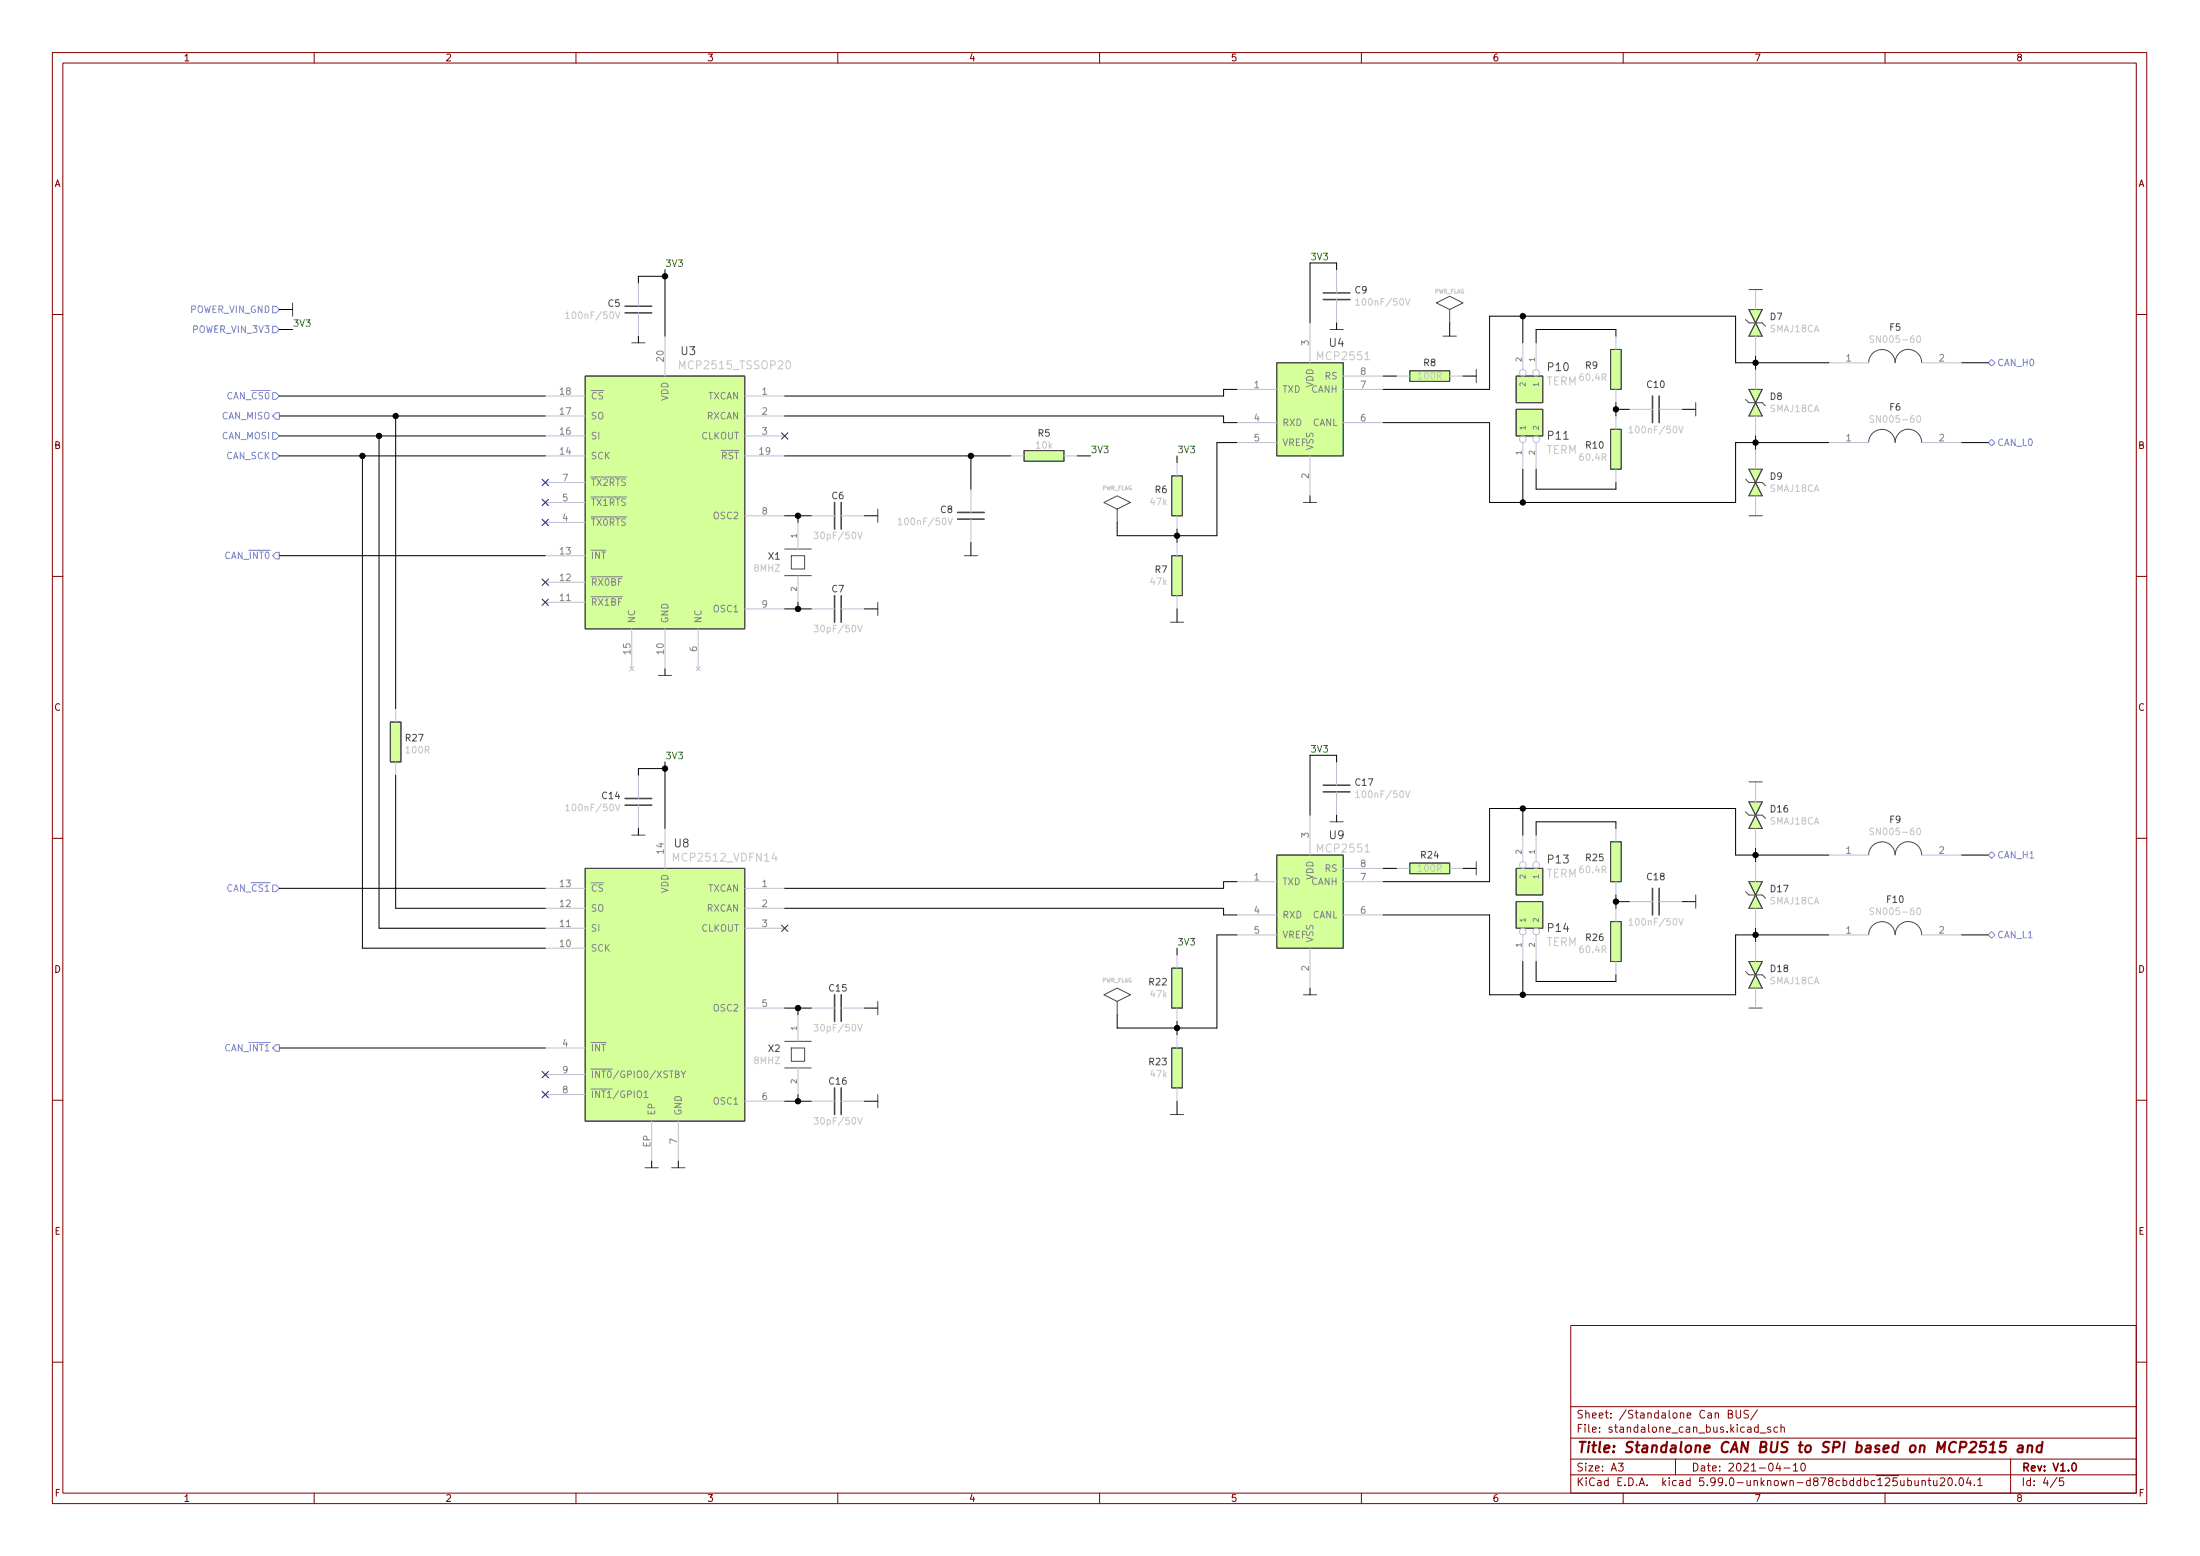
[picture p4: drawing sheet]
<svg xmlns="http://www.w3.org/2000/svg" width="420mm" height="297mm" viewBox="0 0 420 297" stroke-linecap="round" stroke-linejoin="round" font-family="sans-serif">
<g fill="none" stroke="#840000" stroke-width=".19">
<path d="M10 10h400v277h-400zM12 12h396v273h-396zM60 10v2M110 10v2M160 10v2M210 10v2M260 10v2M310 10v2M360 10v2M10 60h2M408 60h2M10 110h2"/>
<path d="M408 110h2M10 160h2M408 160h2M10 210h2M408 210h2M300 253h108v32h-108zM10 260h2M300 278.5h108M300 274.5h108M300 268.5h108M309.1 279.3h.9l-.5 .6 .4 .1v.7l-.2 .1-.6-.1M320 278.5v3"/>
<path d="M330.1 269.9h.6l.2-.3-.2-.3-.6-.1v1.5h.5l.3-.3a.39 .39 0 0 0-.3-.5M331.6 269.2v1.2l.3 .3 .4-.1 .1-.2v-1.2M333.9 269.3l-.5-.1-.3 .3 .1 .4 .6 .2v.5l-.2 .1-.5-.1M335.6 269.1l-1.2 2M335.8 272.5l-.4-.1-.3 .3 .1 .6h.6M335.8 271.9v1.5M336.1 273.6h1.2M338.1 272.5l-.3-.1-.2 .2v.2l.5 .2v.3h-.5M339.5 272.5l-.4-.1-.3 .3 .1 .6h.6M339.6 279.2l-.4 1.1h.9M339.9 279.8v1M340.1 272.6l.2-.2 .4 .1 .1 .9"/>
<path d="M340.1 271.9v1.5M342.5 279.7l.4-.4v1.5M344.1 279.4l.2-.1a.8 .8 0 0 1 .5 .8 .8 .8 0 0 1-.5 .7 .99 .99 0 0 1-.2-1.4zM384 278.5v6.5M408 260h2M60 285v2M110 285v2M160 285v2M210 285v2M260 285v2M300 281.5h108M310 285v2"/>
<path d="M340.7 280.2h1.2M342.5 280.8h.9M360 285v2M367.1 282.8l.2-.2 .3 .1 .1 .9M367.1 282.6v1M368.2 282.6h.6M368.4 282.1v1.3l.4 .2M369.3 282.6l.1 .9 .3 .1 .2-.1M369.9 282.6v1M370.6 282.3l.5-.2 .3 .2v.2l-.9 1.1h.9M372.1 282.3l.3-.2a.8 .8 0 0 1 .5 .8 .8 .8 0 0 1-.5 .7l-.3-.1-.1-.5zM373.5 283.5v.1"/>
<path d="M374.4 282.2l.1-.1a.8 .8 0 0 1 .5 .8 .8 .8 0 0 1-.5 .7 1 1 0 0 1-.1-1.4zM375.9 282l-.3 1.1h.9M376.3 282.6v1M377.1 283.5v.1M377.7 282.5l.4-.4v1.5M377.7 283.6h.9M392.9 282l-1.3 2M394.1 282.1h-.7l-.1 .7 .2-.1 .5 .1 .1 .2v.5l-.3 .1-.5-.1"/>
</g>
<path d="M395.9 279.4l.1-.1a.8 .8 0 0 1 .6 .8 .8 .8 0 0 1-.6 .7 1 1 0 0 1-.1-1.4z" fill="none" stroke="#840000" stroke-width=".3"/>
<path d="M379.3 275.2h-.9l-.2 1 .3-.2 .6 .1 .2 .3-.2 .7-.3 .1h-.5l-.3-.1M379.9 277.2h1.2M380.1 275.8l.6-.6-.2 2M383.1 275.2h-.9l-.2 1 .3-.2 .6 .1 .2 .3-.2 .7-.3 .1h-.5l-.2-.1M385.5 276h.8l-.1 1.2M386.3 276.4l-.7 .1a.4 .4 0 0 0-.3 .3 .4 .4 0 0 0 .2 .4l.7-.1M387.3 276.1a.49 .49 0 0 1 .9 .1l-.2 1M387.3 275.9l-.1 1.3M390 276a.66 .66 0 0 0-1 .3l-.1 .6 .2 .2h.7M390.1 275.2l-.3 2" fill="none" stroke="#840000" stroke-width=".4"/>
<g fill="none" stroke="#484848" stroke-width=".19">
<path d="M55.9 57.8v2.6M274.3 57.8l2.6-1.2 2.5 1.2-2.5 1.3zM276.9 59.1v2.5M334 59.1h2.5l-1.2 2.5zM334 55.3h2.5M111.8 71.8h30.4v48.3h-30.4zM120.6 65.4h2.6M243.8 69.3h12.7v17.7h-12.7zM254 62.9h2.5M269.2 70.8h7.7v2h-7.7zM275.6 64.2h2.5M281.9 70.5v2.6"/>
<path d="M289.6 71.8h5v5.1h-5zM289.6 78.1h5v5.1h-5zM307.6 66.7h2v7.6h-2zM323.8 76.9v2.5M333.4 61l.6 .6h2.5l.7 .7M333.4 76.2l.6 .7h2.5l.7 .6M334 74.3h2.5l-1.2 2.6zM335.3 61.6l1.2 2.6h-2.5zM335.3 76.9l1.2 2.5h-2.5zM359.4 66.7a2.54 2.54 0 0 1 2.5 2.6M359.4 66.7a2.54 2.54 0 0 0-2.5 2.6M361.9 69.2a2.53 2.53 0 0 1 2.6-2.5 2.53 2.53 0 0 1 2.5 2.6"/>
<path d="M167.6 97.2v2.5M195.6 86h7.6v2h-7.6zM210.8 95.9l2.6-1.2 2.5 1.2-2.5 1.3zM213.4 97.2v2.5M223.8 90.8h2v7.7h-2zM248.9 95.9h2.6M307.6 82h2v7.6h-2zM333.4 91.5l.6 .6h2.5l.7 .6M334 89.6h2.5l-1.2 2.5zM334 98.5h2.5M335.3 92.1l1.2 2.6h-2.5zM359.4 82a2.54 2.54 0 0 1 2.5 2.5"/>
<path d="M359.4 82a2.54 2.54 0 0 0-2.5 2.5M361.9 84.4a2.53 2.53 0 0 1 2.6-2.4 2.53 2.53 0 0 1 2.5 2.5M149.9 104.8h5M149.9 109.9h5M151.1 106.1h2.6v2.5h-2.6zM167.6 115v2.5M184.1 106.1h2.6M223.5 118.8h2.6M223.8 106.1h2v7.6h-2zM74.5 137.8h2.1v7.7h-2.1zM125.7 128.9h2.6M120.6 159.4h2.6"/>
<path d="M254 156.9h2.5M333.4 155l.6 .6h2.5l.7 .6M334 153.1h2.5l-1.2 2.5zM334 149.3h2.5M335.3 155.6l1.2 2.6h-2.5zM111.8 165.8h30.4v48.2h-30.4zM243.8 163.2h12.7v17.8h-12.7zM269.2 164.8h7.7v2h-7.7zM281.9 164.5v2.5M289.6 165.8h5v5.1h-5zM289.6 172.1h5v5.1h-5zM307.6 160.7h2v7.6h-2z"/>
<path d="M307.6 175.9h2v7.7h-2zM323.8 170.9v2.5M333.4 170.2l.6 .7h2.5l.7 .6M334 168.3h2.5l-1.2 2.6zM335.3 170.9l1.2 2.5h-2.5zM356.9 178.5a2.53 2.53 0 0 1 2.5-2.6 2.53 2.53 0 0 1 2.5 2.6M356.9 163.2a2.53 2.53 0 0 1 2.5-2.5 2.53 2.53 0 0 1 2.5 2.5M364.5 175.9a2.54 2.54 0 0 1 2.5 2.6M364.5 175.9a2.54 2.54 0 0 0-2.6 2.5M364.5 160.7a2.54 2.54 0 0 1 2.5 2.5M364.5 160.7a2.54 2.54 0 0 0-2.6 2.5M149.9 198.8h5"/>
<path d="M167.6 191.2v2.5M210.8 189.9l2.6-1.3 2.5 1.3-2.5 1.3zM213.4 191.2v2.5M223.8 184.8h2v7.6h-2zM248.9 189.9h2.6M333.4 185.5l.6 .6h2.5l.7 .6M334 183.6h2.5l-1.2 2.5zM334 192.4h2.5M335.3 186.1l1.2 2.5h-2.5zM149.9 203.9h5M151.1 200.1h2.6v2.5h-2.6zM167.6 209v2.5"/>
<path d="M223.5 212.8h2.6M223.8 200.1h2v7.6h-2zM123.2 222.9h2.5M128.3 222.9h2.5"/>
</g>
<g fill="none" stroke="#babcdd" stroke-width=".19">
<path d="M121.9 54v4.5M121.9 59.7v4.5M255.3 51.5v4.4M255.3 57.2v4.4M335.3 55.3v3.8M104.1 75.6h7.7M104.1 79.4h7.7M127 64.2v7.6M142.2 75.6h7.7M142.2 79.4h7.7M236.2 74.3h7.6M250.2 61.6v7.7"/>
<path d="M256.5 74.3h7.7M256.5 71.8h7.7M266.7 71.8h2.5M276.9 61.6h.1M276.9 71.8h2.5M290.8 65.4v5.1M293.4 65.4v5.1M308.6 64.2v2.5M308.6 74.3v2.6M308.6 79.4v2.6M311.1 78.1h4.5M316.8 78.1h4.5"/>
<path d="M335.3 64.2v3.8M335.3 70.5v3.8M335.3 79.4v3.8M349.2 69.3h7.7M367 69.3h7.6M104.1 87h7.7M104.1 83.2h7.7M104.1 99.7h7.7M104.1 95.9h7.7M104.1 92.1h7.7M142.2 87h7.7M142.2 83.2h7.7"/>
<path d="M142.2 98.5h7.7M152.4 99.7v5.1M154.9 98.5h4.5M160.6 98.5h4.5M185.4 93.4v4.5M185.4 99.1v4.4M193 87h2.6M203.2 87h2.5M213.4 99.7h.1M224.8 88.3v2.5M224.8 98.5v2.5M236.2 80.7h7.6"/>
<path d="M236.2 84.5h7.6M250.2 87v7.7M256.5 80.7h7.7M290.8 84.5v5.1M293.4 84.5v5.1M308.6 89.6v2.5M335.3 85.8v3.8M335.3 94.7v3.8M349.2 84.5h7.7M367 84.5h7.6M104.1 115h7.7M104.1 111.2h7.7"/>
<path d="M104.1 106.1h7.7M142.2 116.2h7.7M152.4 109.9v5.1M154.9 116.2h4.5M160.6 116.2h4.5M224.8 103.5v2.6M224.8 113.7v2.5M75.6 135.3v2.5M120.3 127.3l.7 .8M120.6 120.1v7.6M121 127.3l-.7 .8M127 120.1v7.6"/>
<path d="M133 127.3l.7 .8M133.3 120.1v7.6M133.7 127.3l-.7 .8M75.6 145.5v2.5M121.9 148v4.5M121.9 153.7v4.5M127 158.2v7.6M250.2 155.6v7.6M255.3 145.5v4.4M255.3 151.1v4.5M290.8 159.4v5.1M293.4 159.4v5.1"/>
<path d="M308.6 158.2v2.5M335.3 149.3v3.8M335.3 158.2v3.8M104.1 169.6h7.7M104.1 177.2h7.7M104.1 173.4h7.7M142.2 169.6h7.7M142.2 177.2h7.7M142.2 173.4h7.7M236.2 178.5h7.6M236.2 168.3h7.6M236.2 174.7h7.6"/>
<path d="M256.5 168.3h7.7M256.5 174.7h7.7M256.5 165.8h7.7M266.7 165.8h2.5M276.9 165.8h2.5M290.8 178.5v5.1M293.4 178.5v5.1M308.6 168.3v2.6M308.6 173.4v2.5M311.1 172.1h4.5M316.8 172.1h4.5M335.3 164.5v3.8"/>
<path d="M335.3 173.4v3.8M335.3 179.7v3.9M349.2 178.5h7.7M349.2 163.2h7.7M367 178.5h7.6M367 163.2h7.6M104.1 181h7.7M142.2 192.4h7.7M152.4 193.7v5.1M154.9 192.4h4.5M160.6 192.4h4.5M213.4 193.7h.1"/>
<path d="M224.8 182.3v2.5M224.8 192.4v2.6M224.8 197.5v2.6M250.2 181v7.6M308.6 183.6v2.5M335.3 188.6v3.8M104.1 200.1h7.7M104.1 209h7.7M104.1 205.1h7.7M124.5 214v7.7M129.5 214v7.7M142.2 210.2h7.7"/>
<path d="M152.4 203.9v5.1M154.9 210.2h4.5M160.6 210.2h4.5M224.8 207.7v2.5"/>
<circle cx="290.8" cy="71.2" r=".63"/>
<circle cx="293.4" cy="71.2" r=".63"/>
<circle cx="290.8" cy="83.9" r=".63"/>
<circle cx="293.4" cy="83.9" r=".63"/>
<circle cx="290.8" cy="165.1" r=".63"/>
<circle cx="290.8" cy="177.8" r=".63"/>
<circle cx="293.4" cy="165.1" r=".63"/>
<circle cx="293.4" cy="177.8" r=".63"/>
</g>
<g fill="#d4ff99" stroke="#d4ff99" stroke-width=".19">
<path d="M289.6 165.8h5v5.1h-5z"/>
<path d="M74.5 137.8h2.1v7.7h-2.1z"/>
<path d="M243.8 69.3h12.7v17.7h-12.7z"/>
<path d="M195.6 86h7.6v2h-7.6z"/>
<path d="M223.8 106.1h2v7.6h-2z"/>
<path d="M223.8 90.8h2v7.7h-2z"/>
<path d="M111.8 71.8h30.4v48.3h-30.4z"/>
<path d="M223.8 184.8h2v7.6h-2z"/>
<path d="M307.6 160.7h2v7.6h-2z"/>
<path d="M334 59.1h2.5l-1.2 2.5z"/>
<path d="M335.3 61.6l1.2 2.6h-2.5z"/>
<path d="M334 89.6h2.5l-1.2 2.5z"/>
<path d="M335.3 92.1l1.2 2.6h-2.5z"/>
<path d="M334 74.3h2.5l-1.2 2.6z"/>
<path d="M335.3 76.9l1.2 2.5h-2.5z"/>
<path d="M289.6 71.8h5v5.1h-5z"/>
<path d="M269.2 70.8h7.7v2h-7.7z"/>
<path d="M111.8 165.8h30.4v48.2h-30.4z"/>
<path d="M223.8 200.1h2v7.6h-2z"/>
<path d="M289.6 78.1h5v5.1h-5z"/>
<path d="M289.6 172.1h5v5.1h-5z"/>
<path d="M307.6 66.7h2v7.6h-2z"/>
<path d="M307.6 82h2v7.6h-2z"/>
<path d="M334 168.3h2.5l-1.2 2.6z"/>
<path d="M335.3 170.9l1.2 2.5h-2.5z"/>
<path d="M307.6 175.9h2v7.7h-2z"/>
<path d="M334 153.1h2.5l-1.2 2.5z"/>
<path d="M335.3 155.6l1.2 2.6h-2.5z"/>
<path d="M243.8 163.2h12.7v17.8h-12.7z"/>
<path d="M334 183.6h2.5l-1.2 2.5z"/>
<path d="M335.3 186.1l1.2 2.5h-2.5z"/>
<path d="M269.2 164.8h7.7v2h-7.7z"/>
</g>
<g fill="none" stroke="#484848" stroke-width=".3">
<path d="M119.4 59.7h5.1M119.4 58.5h5.1M252.7 57.2h5.1M252.7 55.9h5.1M315.6 75.6v5.1M316.9 75.6v5.1M159.4 95.9v5.1M160.7 95.9v5.1M182.9 99.1h5.1M182.9 97.8h5.1M159.4 113.7v5.1M160.7 113.7v5.1"/>
<path d="M119.4 153.7h5.1M119.4 152.4h5.1M252.7 151.2h5.1M252.7 149.9h5.1M315.6 169.6v5.1M316.9 169.6v5.1M159.4 189.9v5.1M160.7 189.9v5.1M159.4 207.7v5.1M160.7 207.7v5.1"/>
</g>
<g fill="none" stroke="#c2c2c2" stroke-width=".19">
<path d="M108.1 59.9l.3-.4v1.3M117.5 59.5l.5 1.3 .4-1.3M258.9 57.4l.4-.4v1.3M258.9 58.3h.7M268.4 57l.4 1.3 .5-1.3M108.1 60.8h.7M357.8 79.4h-.4l-.2 .1v.3l.5 .3 .1 .3-.2 .2h-.5M357.8 64.2l-.4-.1-.2 .1v.4l.5 .2 .1 .3-.2 .3-.5-.1M366.2 79.4h.2a.68 .68 0 0 1 .4 .6 .68 .68 0 0 1-.4 .6 .85 .85 0 0 1-.2-1.2zM366.2 64.2l.2-.1a.68 .68 0 0 1 .4 .6 .68 .68 0 0 1-.4 .7 .85 .85 0 0 1-.2-1.2zM171.6 99.3l.3-.4v1.3M181 98.9l.5 1.3 .4-1.3"/>
<path d="M311.1 81.7l.4-.3v1.2M311.1 82.6h.7M320.6 81.4l.4 1.2 .5-1.2M155.5 101.6h.7l-.4 .5 .4 .1v.5l-.2 .1-.5-.1M155.5 119.4h.7l-.4 .4 .4 .2v.5l-.2 .1-.5-.1M163.8 101.6l.4 1.2 .4-1.2M163.8 119.4l.4 1.2 .4-1.2M171.6 100.2h.7M108.1 153.9l.3-.4v1.3M108.1 154.8h.7M117.5 153.5l.5 1.3 .4-1.3M258.9 151.3l.4-.3v1.2"/>
<path d="M258.9 152.2h.7M268.4 151l.4 1.2 .5-1.2M357.8 158.2l-.4-.1-.2 .1v.4l.5 .2 .1 .3-.2 .3-.5-.1M366.2 158.2l.2-.1a.68 .68 0 0 1 .4 .6 .68 .68 0 0 1-.4 .7 .85 .85 0 0 1-.2-1.2zM311.1 175.7l.4-.4v1.3M311.1 176.6h.7M320.6 175.3l.4 1.3 .5-1.3M357.8 173.4l-.4-.1-.2 .2v.3l.5 .3 .1 .3-.2 .2-.5-.1M366.2 173.4l.2-.1a.68 .68 0 0 1 .4 .7 .68 .68 0 0 1-.4 .6 .85 .85 0 0 1-.2-1.2zM155.5 195.6h.7l-.4 .4 .4 .2v.5l-.2 .1-.5-.1M163.8 195.6l.4 1.2 .4-1.2M155.5 213.3h.7l-.4 .5 .4 .1v.6l-.2 .1-.5-.1"/>
<path d="M163.8 213.3l.4 1.3 .4-1.3"/>
</g>
<path d="M52.1 58.5h.6l.6 .6-.6 .6h-.6zM52.1 62.3h.6l.6 .6-.6 .6h-.6zM52.7 78.8h.6v1.2h-.6l-.6-.6zM379.7 69.3l.7-.7 .6 .7-.6 .6zM52.1 82.6h.6l.6 .6-.6 .7h-.6zM52.1 86.4h.6l.6 .6-.6 .7h-.6zM379.7 84.5l.7-.6 .6 .6-.6 .6zM379.7 163.2l.7-.6 .6 .6-.6 .7zM380.4 177.8l.6 .7-.6 .6-.7-.6z" fill="none" stroke="#6e82ff" stroke-width=".19"/>
<g fill="none" stroke="#000" stroke-width=".19">
<path d="M53.3 59.1h2.6M127 52.7h-5.1v1.3M127 51.5v12.7M255.3 51.5v-1.3h-5.1v11.4M53.3 79.4h50.8M53.3 62.9h2.6M53.3 75.6h50.8M75.6 79.4v55.9M121.9 64.2v1.2M149.9 79.4h83.8v1.3h2.5M236.2 74.3h-2.5v1.3h-83.8M255.3 61.6v1.3"/>
<path d="M264.2 71.8h2.5M276.9 61.6v2.6M279.4 71.8h2.5M290.8 60.4v5M308.6 64.2v-1.3h-15.2v2.5M308.6 76.9v2.5M308.6 78.1h2.5M321.3 78.1h2.5M335.3 68v2.5M349.2 69.3h-17.7v-8.9h-47v13.9h-20.3M374.6 69.3h5.1M53.3 83.2h50.8"/>
<path d="M53.3 87h50.8M69.2 87v94h34.9M72.4 83.2v94h31.7M149.9 87h43.1M149.9 98.5h5M152.4 98.5v1.2M165.1 98.5h2.5M185.4 87v6.4M205.7 87h2.6M224.8 87v1.3M236.2 84.5h-3.8v17.8h-19v-2.6M250.2 94.7v1.2"/>
<path d="M264.2 80.7h20.3v15.2h47v-11.4h17.7M290.8 89.6v6.3M293.4 89.6v3.8h15.2v-1.3M335.3 83.2v2.6M374.6 84.5h5.1M53.3 106.1h50.8M149.9 116.2h5M152.4 115v1.2M165.1 116.2h2.5M185.4 103.5v2.6M224.8 101v2.5M224.8 116.2v2.6"/>
<path d="M127 127.7v1.2M75.6 148v25.4h28.5M121.9 158.2v1.2M127 146.7h-5.1v1.3M127 145.5v12.7M255.3 145.5v-1.3h-5.1v11.4M255.3 155.6v1.3M290.8 154.3v5.1M308.6 158.2v-1.3h-15.2v2.5M53.3 169.6h50.8M149.9 173.4h83.8v1.3h2.5M236.2 168.3h-2.5v1.3h-83.8"/>
<path d="M236.2 178.5h-3.8v17.8h-19v-2.6M264.2 165.8h2.5M264.2 174.7h20.3v15.2h47v-11.4h17.7M279.4 165.8h2.5M308.6 172.1h2.5M308.6 170.9v2.5M321.3 172.1h2.5M335.3 162v2.5M335.3 177.2v2.5M349.2 163.2h-17.7v-8.9h-47v14h-20.3M374.6 178.5h5.1M374.6 163.2h5.1"/>
<path d="M149.9 192.4h5M152.4 192.4v1.3M165.1 192.4h2.5M224.8 181v1.3M224.8 195v2.5M250.2 188.6v1.3M290.8 183.6v6.3M293.4 183.6v3.8h15.2v-1.3M53.3 200.1h50.8M149.9 210.2h5M152.4 209v1.2M165.1 210.2h2.5"/>
<path d="M224.8 210.2v2.6M124.5 221.7v1.2M129.5 221.7v1.2"/>
</g>
<g fill="none" stroke="#000084" stroke-width=".19">
<path d="M103.5 99.1l1.2 1.2M103.5 95.3l1.2 1.2M103.5 91.5l1.2 1.2M104.7 99.1l-1.2 1.2M104.7 95.3l-1.2 1.2M104.7 91.5l-1.2 1.2M149.3 82.6l1.2 1.2M150.5 82.6l-1.2 1.2M103.5 110.6l1.2 1.2M103.5 114.4l1.2 1.2M104.7 110.6l-1.2 1.2M104.7 114.4l-1.2 1.2"/>
<path d="M149.3 176.6l1.2 1.2M150.5 176.6l-1.2 1.2M103.5 204.5l1.2 1.3M103.5 208.3l1.2 1.3M104.7 204.5l-1.2 1.3M104.7 208.3l-1.2 1.3"/>
</g>
<g fill="#000" stroke="#000" stroke-width=".19">
<circle cx="127" cy="52.7" r=".51"/>
<circle cx="75.6" cy="79.4" r=".51"/>
<circle cx="290.8" cy="60.4" r=".51"/>
<circle cx="308.6" cy="78.1" r=".51"/>
<circle cx="335.3" cy="69.3" r=".51"/>
<circle cx="69.2" cy="87" r=".51"/>
<circle cx="72.4" cy="83.2" r=".51"/>
<circle cx="152.4" cy="98.5" r=".51"/>
<circle cx="185.4" cy="87" r=".51"/>
<circle cx="290.8" cy="95.9" r=".51"/>
<circle cx="335.3" cy="84.5" r=".51"/>
<circle cx="152.4" cy="116.2" r=".51"/>
<circle cx="224.8" cy="102.3" r=".51"/>
<circle cx="127" cy="146.7" r=".51"/>
<circle cx="290.8" cy="154.3" r=".51"/>
<circle cx="308.6" cy="172.1" r=".51"/>
<circle cx="335.3" cy="178.5" r=".51"/>
<circle cx="335.3" cy="163.2" r=".51"/>
<circle cx="152.4" cy="192.4" r=".51"/>
<circle cx="224.8" cy="196.3" r=".51"/>
<circle cx="290.8" cy="189.9" r=".51"/>
<circle cx="152.4" cy="210.2" r=".51"/>
</g>
<text font-size="2.8" fill="#840000" x="301" y="277.3">Title: Standalone CAN BUS to SPI based on MCP2515 and</text>
<g font-size="2.1" fill="#454750">
<text x="130.1" y="67.8">U3</text>
<text x="253.9" y="66.2">U4</text>
<text x="295.7" y="70.8">P10</text>
<text x="295.7" y="83.9">P11</text>
<text x="128.8" y="161.8">U8</text>
<text x="253.9" y="160.2">U9</text>
<text x="295.7" y="164.8">P13</text>
<text x="295.7" y="177.9">P14</text>
</g>
<g font-size="2.1" fill="#c2c2c2">
<text x="130.2" y="70.5">MCP2515_TSSOP20</text>
<text x="251.8" y="68.7">MCP2551</text>
<text x="295.3" y="73.5">TERM</text>
<text x="295.3" y="86.6">TERM</text>
<text x="129.1" y="164.5">MCP2512_VDFN14</text>
<text x="251.8" y="162.7">MCP2551</text>
<text x="295.3" y="167.5">TERM</text>
<text x="295.3" y="180.6">TERM</text>
</g>
<g font-size="2.1" fill="#840000">
<text x="301" y="273.5">File: standalone_can_bus.kicad_sch</text>
<text x="301" y="270.8">Sheet: /Standalone Can BUS/</text>
<text x="301" y="280.9">Size: A3</text>
<text x="323" y="280.9">Date: 2021-04-10</text>
<text x="386" y="280.9">Rev: V1.0</text>
<text x="301" y="283.7">KiCad E.D.A. kicad 5.99.0-unknown-d878cbddbc~125~ubuntu20.04.1</text>
<text x="386" y="283.7">Id: 4/5</text>
</g>
<g font-size="1.8" fill="#840000">
<text x="35" y="11.7">1</text>
<text x="85" y="11.7">2</text>
<text x="135" y="11.7">3</text>
<text x="185" y="11.7">4</text>
<text x="235" y="11.7">5</text>
<text x="285" y="11.7">6</text>
<text x="335" y="11.7">7</text>
<text x="385" y="11.7">8</text>
<text x="10.3" y="35.7">A</text>
<text x="408.3" y="35.7">A</text>
<text x="10.3" y="85.7">B</text>
<text x="408.3" y="85.7">B</text>
<text x="10.3" y="135.7">C</text>
<text x="408.3" y="135.7">C</text>
<text x="10.3" y="185.7">D</text>
<text x="408.3" y="185.7">D</text>
<text x="10.4" y="235.7">E</text>
<text x="408.4" y="235.7">E</text>
<text x="10.4" y="285.7">F</text>
<text x="35" y="286.7">1</text>
<text x="85" y="286.7">2</text>
<text x="135" y="286.7">3</text>
<text x="185" y="286.7">4</text>
<text x="235" y="286.7">5</text>
<text x="285" y="286.7">6</text>
<text x="335" y="286.7">7</text>
<text x="385" y="286.7">8</text>
<text x="408.4" y="285.7">F</text>
</g>
<g font-size="1.8" fill="#00c200">
<text x="127" y="50.9">3V3</text>
<text x="250.2" y="49.7">3V3</text>
<text x="55.9" y="62.4">3V3</text>
<text x="208.3" y="86.5">3V3</text>
<text x="224.8" y="86.5">3V3</text>
<text x="250.2" y="143.6">3V3</text>
<text x="127" y="144.9">3V3</text>
<text x="224.8" y="180.5">3V3</text>
</g>
<g font-size="1.8" fill="#6e82ff">
<text x="36.2" y="59.7">POWER_VIN_GND</text>
<text x="36.9" y="63.5">POWER_VIN_3V3</text>
<text x="381.4" y="69.9">CAN_H0</text>
<text x="43.4" y="76.2">CAN_~CS0~</text>
<text x="42.4" y="83.9">CAN_MOSI</text>
<text x="42.4" y="80">CAN_MISO</text>
<text x="43.1" y="87.7">CAN_SCK</text>
<text x="381.4" y="85.1">CAN_L0</text>
<text x="43" y="106.7">CAN_~INT0~</text>
<text x="381.4" y="163.9">CAN_H1</text>
<text x="43.4" y="170.2">CAN_~CS1~</text>
<text x="381.4" y="179.1">CAN_L1</text>
<text x="43" y="200.7">CAN_~INT1~</text>
</g>
<g font-size="1.8" fill="#454750">
<text x="116.1" y="58.6">C5</text>
<text x="258.8" y="56">C9</text>
<text x="338.1" y="61.1">D7</text>
<text x="360.9" y="63.1">F5</text>
<text x="271.9" y="69.9">R8</text>
<text x="302.8" y="70.4">R9</text>
<text x="314.6" y="74">C10</text>
<text x="338.1" y="76.3">D8</text>
<text x="198.3" y="83.3">R5</text>
<text x="360.9" y="78.4">F6</text>
<text x="302.9" y="85.6">R10</text>
<text x="158.9" y="95.3">C6</text>
<text x="220.6" y="94.1">R6</text>
<text x="338.1" y="91.6">D9</text>
<text x="179.6" y="97.9">C8</text>
<text x="146.8" y="106.8">X1</text>
<text x="158.9" y="113.1">C7</text>
<text x="220.6" y="109.4">R7</text>
<text x="77.5" y="141.5">R27</text>
<text x="258.9" y="150">C17</text>
<text x="115" y="152.5">C14</text>
<text x="338.2" y="155.1">D16</text>
<text x="360.9" y="157.1">F9</text>
<text x="271.4" y="163.9">R24</text>
<text x="302.9" y="164.4">R25</text>
<text x="314.6" y="168">C18</text>
<text x="338.2" y="170.3">D17</text>
<text x="360.4" y="172.4">F10</text>
<text x="302.9" y="179.6">R26</text>
<text x="338.2" y="185.6">D18</text>
<text x="158.4" y="189.3">C15</text>
<text x="219.5" y="188.1">R22</text>
<text x="146.8" y="200.8">X2</text>
<text x="219.5" y="203.3">R23</text>
<text x="158.4" y="207">C16</text>
</g>
<g font-size="1.8" fill="#c2c2c2">
<text x="259.7" y="58.3">100nF/50V</text>
<text x="108.8" y="60.9">100nF/50V</text>
<text x="338" y="63.4">SMAJ18CA</text>
<text x="358" y="65.4">SN005-60</text>
<text x="270.9" y="72.4">100R</text>
<text x="301.8" y="72.7">60.4R</text>
<text x="311.9" y="82.7">100nF/50V</text>
<text x="338" y="78.6">SMAJ18CA</text>
<text x="358" y="80.7">SN005-60</text>
<text x="197.9" y="85.6">10k</text>
<text x="301.8" y="87.9">60.4R</text>
<text x="338" y="93.9">SMAJ18CA</text>
<text x="172.3" y="100.2">100nF/50V</text>
<text x="219.8" y="96.4">47k</text>
<text x="156.1" y="102.9">30pF/50V</text>
<text x="144.1" y="109.1">8MHZ</text>
<text x="219.8" y="111.7">47k</text>
<text x="156.1" y="120.7">30pF/50V</text>
<text x="77.6" y="143.8">100R</text>
<text x="108.8" y="154.8">100nF/50V</text>
<text x="259.7" y="152.3">100nF/50V</text>
<text x="338" y="157.4">SMAJ18CA</text>
<text x="358" y="159.4">SN005-60</text>
<text x="270.9" y="166.4">100R</text>
<text x="301.8" y="166.7">60.4R</text>
<text x="338" y="172.6">SMAJ18CA</text>
<text x="311.9" y="176.7">100nF/50V</text>
<text x="358" y="174.7">SN005-60</text>
<text x="301.8" y="181.9">60.4R</text>
<text x="219.8" y="190.4">47k</text>
<text x="338" y="187.9">SMAJ18CA</text>
<text x="156.1" y="196.9">30pF/50V</text>
<text x="144.1" y="203.1">8MHZ</text>
<text x="219.8" y="205.6">47k</text>
<text x="156.1" y="214.7">30pF/50V</text>
</g>
<g font-size="1.8" fill="#848484">
<text x="249.9" y="65.9" transform="rotate(-90 249.9 65.9)">3</text>
<text x="126.7" y="69" transform="rotate(-90 126.7 69)">20</text>
<text x="259.9" y="71.5">8</text>
<text x="352.6" y="69">1</text>
<text x="370.3" y="69">2</text>
<text x="107" y="75.3">18</text>
<text x="112.8" y="76.2">~CS</text>
<text x="127.6" y="76.5" transform="rotate(-90 127.6 76.5)">VDD</text>
<text x="135.1" y="76.2">TXCAN</text>
<text x="145.6" y="75.3">1</text>
<text x="239.5" y="74.1">1</text>
<text x="244.9" y="75">TXD</text>
<text x="250.4" y="75">CANH</text>
<text x="250.8" y="74" transform="rotate(-90 250.8 74)">VDD</text>
<text x="253.1" y="72.4">RS</text>
<text x="259.9" y="74.1">7</text>
<text x="107" y="83">16</text>
<text x="107" y="79.2">17</text>
<text x="112.8" y="83.9">SI</text>
<text x="112.8" y="80">SO</text>
<text x="133.9" y="83.9">CLKOUT</text>
<text x="134.9" y="80">RXCAN</text>
<text x="145.6" y="79.2">2</text>
<text x="145.6" y="83">3</text>
<text x="239.5" y="80.4">4</text>
<text x="244.9" y="81.3">RXD</text>
<text x="250.6" y="81.3">CANL</text>
<text x="259.9" y="80.4">6</text>
<text x="107" y="86.8">14</text>
<text x="112.8" y="87.7">SCK</text>
<text x="137.7" y="87.7">~RST</text>
<text x="145.1" y="86.8">19</text>
<text x="239.5" y="84.2">5</text>
<text x="244.9" y="85.1">VREF</text>
<text x="250.8" y="86" transform="rotate(-90 250.8 86)">VSS</text>
<text x="352.6" y="84.2">1</text>
<text x="370.3" y="84.2">2</text>
<text x="107.5" y="95.7">5</text>
<text x="107.5" y="91.9">7</text>
<text x="112.8" y="92.7">~TX2RTS</text>
<text x="249.9" y="91.3" transform="rotate(-90 249.9 91.3)">2</text>
<text x="107.5" y="99.5">4</text>
<text x="112.8" y="100.4">~TX0RTS</text>
<text x="112.8" y="96.6">~TX1RTS</text>
<text x="136.4" y="99.1">OSC2</text>
<text x="145.6" y="98.2">8</text>
<text x="107" y="105.8">13</text>
<text x="112.8" y="106.7">~INT</text>
<text x="107" y="110.9">12</text>
<text x="112.8" y="111.8">~RX0BF</text>
<text x="107" y="114.7">11</text>
<text x="112.8" y="115.6">~RX1BF</text>
<text x="121.3" y="119" transform="rotate(-90 121.3 119)">NC</text>
<text x="127.6" y="119" transform="rotate(-90 127.6 119)">GND</text>
<text x="134" y="119" transform="rotate(-90 134 119)">NC</text>
<text x="136.4" y="116.9">OSC1</text>
<text x="145.6" y="116">9</text>
<text x="120.4" y="124.8" transform="rotate(-90 120.4 124.8)">15</text>
<text x="126.7" y="124.8" transform="rotate(-90 126.7 124.8)">10</text>
<text x="133.1" y="124.4" transform="rotate(-90 133.1 124.4)">6</text>
<text x="249.9" y="159.9" transform="rotate(-90 249.9 159.9)">3</text>
<text x="126.7" y="162.9" transform="rotate(-90 126.7 162.9)">14</text>
<text x="250.8" y="168" transform="rotate(-90 250.8 168)">VDD</text>
<text x="253.1" y="166.4">RS</text>
<text x="259.9" y="165.5">8</text>
<text x="352.6" y="163">1</text>
<text x="370.3" y="163">2</text>
<text x="107" y="173.1">12</text>
<text x="107" y="169.3">13</text>
<text x="112.8" y="170.2">~CS</text>
<text x="127.6" y="170.5" transform="rotate(-90 127.6 170.5)">VDD</text>
<text x="135.1" y="170.2">TXCAN</text>
<text x="145.6" y="169.3">1</text>
<text x="145.6" y="173.1">2</text>
<text x="239.5" y="168.1">1</text>
<text x="244.9" y="168.9">TXD</text>
<text x="250.4" y="168.9">CANH</text>
<text x="259.9" y="168.1">7</text>
<text x="107" y="176.9">11</text>
<text x="112.8" y="177.8">SI</text>
<text x="112.8" y="174">SO</text>
<text x="133.9" y="177.8">CLKOUT</text>
<text x="134.9" y="174">RXCAN</text>
<text x="145.6" y="176.9">3</text>
<text x="239.5" y="174.4">4</text>
<text x="239.5" y="178.2">5</text>
<text x="244.9" y="175.3">RXD</text>
<text x="244.9" y="179.1">VREF</text>
<text x="250.6" y="175.3">CANL</text>
<text x="250.8" y="180" transform="rotate(-90 250.8 180)">VSS</text>
<text x="259.9" y="174.4">6</text>
<text x="352.6" y="178.2">1</text>
<text x="370.3" y="178.2">2</text>
<text x="107" y="180.8">10</text>
<text x="112.8" y="181.6">SCK</text>
<text x="249.9" y="185.3" transform="rotate(-90 249.9 185.3)">2</text>
<text x="136.4" y="193.1">OSC2</text>
<text x="145.6" y="192.2">5</text>
<text x="107.5" y="199.8">4</text>
<text x="112.8" y="200.7">~INT</text>
<text x="107.5" y="208.7">8</text>
<text x="107.5" y="204.9">9</text>
<text x="112.8" y="209.6">~INT1~/GPIO1</text>
<text x="112.8" y="205.8">~INT0~/GPIO0/XSTBY</text>
<text x="145.6" y="210">6</text>
<text x="125.1" y="213" transform="rotate(-90 125.1 213)">EP</text>
<text x="130.2" y="213" transform="rotate(-90 130.2 213)">GND</text>
<text x="136.4" y="210.9">OSC1</text>
<text x="124.2" y="219" transform="rotate(-90 124.2 219)">EP</text>
<text x="129.3" y="218.3" transform="rotate(-90 129.3 218.3)">7</text>
</g>
<g font-size="1.4" fill="#848484">
<text x="290.6" y="69" transform="rotate(-90 290.6 69)">2</text>
<text x="293.1" y="69" transform="rotate(-90 293.1 69)">1</text>
<text x="291.3" y="73.6" transform="rotate(-90 291.3 73.6)">2</text>
<text x="293.9" y="73.6" transform="rotate(-90 293.9 73.6)">1</text>
<text x="291.3" y="82.2" transform="rotate(-90 291.3 82.2)">1</text>
<text x="293.9" y="82.2" transform="rotate(-90 293.9 82.2)">2</text>
<text x="290.6" y="86.8" transform="rotate(-90 290.6 86.8)">1</text>
<text x="293.1" y="86.8" transform="rotate(-90 293.1 86.8)">2</text>
<text x="152.1" y="102.7" transform="rotate(-90 152.1 102.7)">1</text>
<text x="152.1" y="112.8" transform="rotate(-90 152.1 112.8)">2</text>
<text x="290.6" y="163" transform="rotate(-90 290.6 163)">2</text>
<text x="291.3" y="167.6" transform="rotate(-90 291.3 167.6)">2</text>
<text x="293.1" y="163" transform="rotate(-90 293.1 163)">1</text>
<text x="293.9" y="167.6" transform="rotate(-90 293.9 167.6)">1</text>
<text x="291.3" y="176.2" transform="rotate(-90 291.3 176.2)">1</text>
<text x="293.9" y="176.2" transform="rotate(-90 293.9 176.2)">2</text>
<text x="290.6" y="180.8" transform="rotate(-90 290.6 180.8)">1</text>
<text x="293.1" y="180.8" transform="rotate(-90 293.1 180.8)">2</text>
<text x="152.1" y="196.6" transform="rotate(-90 152.1 196.6)">1</text>
<text x="152.1" y="206.8" transform="rotate(-90 152.1 206.8)">2</text>
</g>
<g font-size="1.1" fill="#c2c2c2">
<text x="273.9" y="56">PWR_FLAG</text>
<text x="210.4" y="93.6">PWR_FLAG</text>
<text x="210.4" y="187.5">PWR_FLAG</text>
</g>
</svg>
